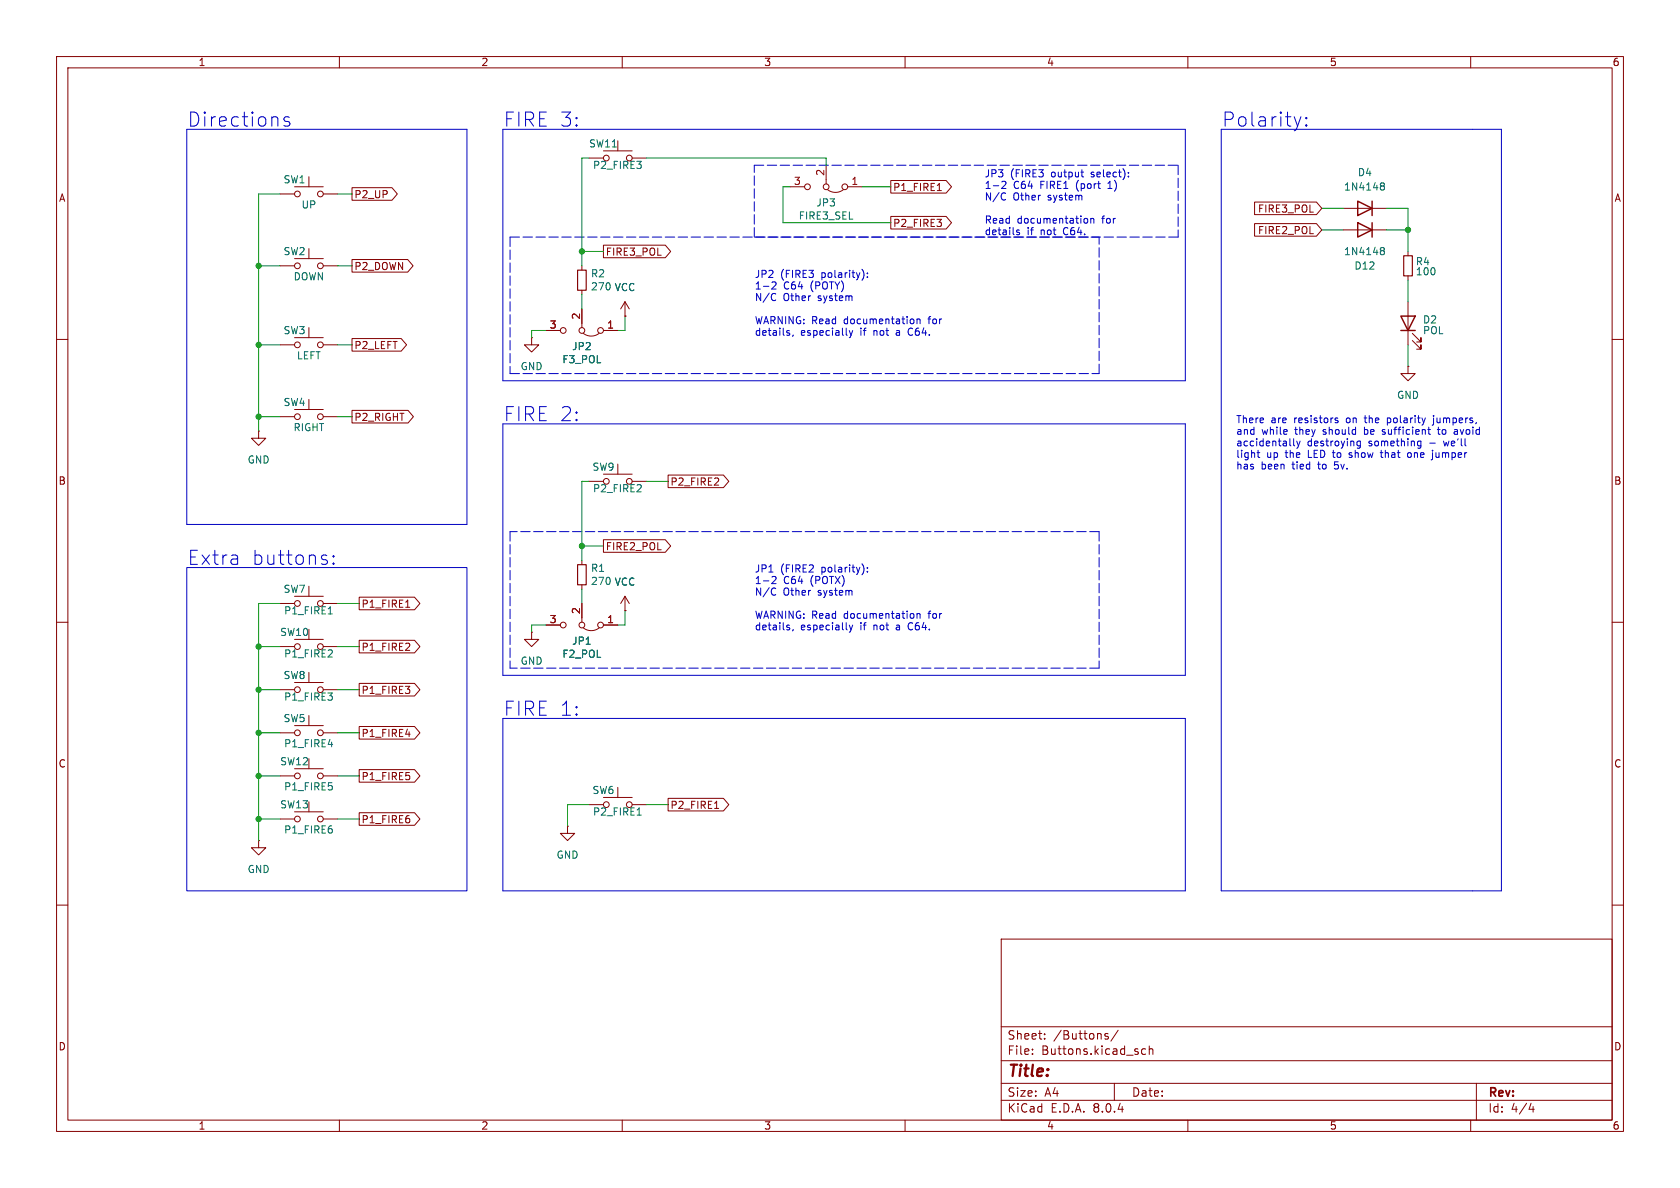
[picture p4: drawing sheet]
<svg xmlns="http://www.w3.org/2000/svg" width="297mm" height="210mm" viewBox="0 0 297 210" stroke-linecap="round" stroke-linejoin="round" font-family="sans-serif">
<g fill="none" stroke="#840000" stroke-width=".18">
<path d="M10 10h277v190h-277zM12 12h273v186h-273zM60 10v2M110 10v2M160 10v2M210 10v2M260 10v2M49.5 34.3h2.6M52.1 33h5M54.6 31.2v1.8M57.1 34.3h2.6M62.2 33.2h7.1l.9 1.1-.9 1.1h-7.1z"/>
<path d="M104.1 27.9h2.6M106.7 26.7h5.1M109.2 24.9v1.8M111.8 27.9h2.5M139.7 33h2.5M146 29.2v3.3M146.3 33.5a2.26 2.26 0 0 0 2.8 0M149.9 33h2.5M157.5 38.3h9.8l.9 1.1-.9 1.1h-9.8zM157.5 31.9h9.8l.9 1.1-.9 1.1h-9.8zM165.7 33.7h.7M221.8 35.7h10.9l1 1.1-1 1.1h-10.9z"/>
<path d="M221.8 39.5h10.9l1 1.1-1 1.2h-10.9zM237.5 36.8h7.6M10 60h2M49.5 47h2.6M52.1 45.7h5M52.1 59.7h5M54.6 43.9v1.8M54.6 57.9v1.8M57.1 47h2.6M62.2 45.9h9.9l.9 1.1-.9 1.1h-9.9zM62.2 59.8h8.7l1 1.2-1 1.1h-8.7zM94 59.7v1.3h1.2l-1.2 1.2-1.3-1.2h1.3"/>
<path d="M94 59.7h.1M96.5 58.4h2.6M102.9 47v.8M102.9 51.3v.8M102.9 54.6v3.3M103.1 58.9a2.26 2.26 0 0 0 2.8 0M106.7 43.3h10.9l1 1.2-1 1.1h-10.9zM106.7 58.4h2.5M110.5 55.9h.1M110.5 53.3v2.6M110.5 53.3l-.8 1.3M110.5 53.3l.8 1.3"/>
<path d="M237.5 40.6h7.6M248.9 44.5v.7M248.9 48.8v.7M248.9 53.3v7.7M249.7 58.9l1.5 1.6v-.8v.8h-.8M285 60h2M45.7 76.2v1.3h1.3l-1.3 1.2-1.3-1.2h1.3M45.7 76.2h.1M49.5 73.7h2.6M49.5 61h2.6M52.1 72.4h5M54.6 70.6v1.8"/>
<path d="M57.1 73.7h2.6M57.1 61h2.6M62.2 72.5h9.9l1 1.2-1 1.1h-9.9zM248.9 64.8v1.2h1.3l-1.3 1.3-1.3-1.3h1.3M248.9 64.8h.1M249.7 60.2l1.5 1.5v-.7v.7h-.8M102.9 99.1v.7M104.1 85.1h2.6M106.7 95.4h10.9l1 1.1-1 1.1h-10.9zM106.7 83.8h5.1M109.2 82v1.8M111.8 85.1h2.5"/>
<path d="M118.1 84h9.8l.9 1.1-.9 1.1h-9.8zM10 110h2M49.5 114.3h2.6M49.5 106.7h2.6M52.1 113h5M52.1 105.4h5M54.6 103.6v1.8M54.6 118.9v1.8M57.1 114.3h2.6M57.1 106.7h2.6M63.5 105.6h9.8l.9 1.1-.9 1.1h-9.8zM63.5 113.2h9.8l.9 1.1-.9 1.1h-9.8z"/>
<path d="M71.7 107.4h.7M94 111.8v1.2h1.2l-1.2 1.3-1.3-1.3h1.3M94 111.8h.1M96.5 110.5h2.6M102.9 103.4v.7M102.9 106.7v3.3M103.1 111a2.26 2.26 0 0 0 2.8 0M106.7 110.5h2.5M110.5 108h.1M110.5 105.4l-.8 1.3M110.5 105.4v2.6M110.5 105.4l.8 1.3"/>
<path d="M285 110h2M49.5 121.9h2.6M49.5 129.5h2.6M49.5 137.2h2.6M52.1 120.7h5M52.1 128.3h5M52.1 135.9h5M54.6 126.5v1.8M57.1 121.9h2.6M57.1 129.5h2.6M57.1 137.2h2.6M63.5 128.4h9.8l.9 1.1-.9 1.2h-9.8z"/>
<path d="M63.5 120.8h9.8l.9 1.1-.9 1.1h-9.8zM63.5 136h9.8l.9 1.2-.9 1.1h-9.8zM109.2 139.2v1.8M10 160h2M45.7 148.6v1.3h1.3l-1.3 1.2-1.3-1.2h1.3M45.7 148.6h.1M49.5 144.8h2.6M52.1 143.5h5M57.1 144.8h2.6M63.5 143.7h9.8l.9 1.1-.9 1.1h-9.8zM100.3 146.1v1.2h1.3l-1.3 1.3-1.2-1.3h1.2M100.3 146.1h.1"/>
<path d="M104.1 142.2h2.6M106.7 141h5.1M111.8 142.2h2.5M118.1 141.1h9.8l.9 1.1-.9 1.2h-9.8zM126.3 142.9h.8M285 160h2M177 166h108v32h-108zM60 198v2M110 198v2M160 198v2M177 194.5h108M177 191.5h108"/>
<path d="M177 187.5h108M177 181.5h108M182.5 186.3v.1M182.5 185.5v.1M184.7 183.6v.1M184.7 182.8v.1M195.9 182.8l-.4-.1-.2 .2 .1 .2 .5 .2v.3h-.6M197 191.5v3M197.7 182.1l-1.3 2M202.5 185.5l-.4-.1-.3 .3v.4l.2 .2h.5M203.2 185.5l.2-.1 .3 .1 .1 .9M203.2 184.9v1.5"/>
<path d="M210 198v2M260 198v2M261 191.5v6.5M270.7 195l-.4 1.1h.9M271 195.6v1"/>
<circle cx="52.6" cy="34.3" r=".51"/>
<circle cx="56.6" cy="34.3" r=".51"/>
<circle cx="107.2" cy="27.9" r=".51"/>
<circle cx="111.3" cy="27.9" r=".51"/>
<circle cx="142.7" cy="33" r=".51"/>
<circle cx="146.1" cy="33" r=".51"/>
<circle cx="149.4" cy="33" r=".51"/>
<circle cx="52.6" cy="47" r=".51"/>
<circle cx="56.6" cy="47" r=".51"/>
<circle cx="99.6" cy="58.4" r=".51"/>
<circle cx="102.9" cy="58.4" r=".51"/>
<circle cx="106.2" cy="58.4" r=".51"/>
<circle cx="52.6" cy="73.7" r=".51"/>
<circle cx="52.6" cy="61" r=".51"/>
<circle cx="56.6" cy="73.7" r=".51"/>
<circle cx="56.6" cy="61" r=".51"/>
<circle cx="107.2" cy="85.1" r=".51"/>
<circle cx="111.3" cy="85.1" r=".51"/>
<circle cx="52.6" cy="106.7" r=".51"/>
<circle cx="52.6" cy="114.3" r=".51"/>
<circle cx="56.6" cy="114.3" r=".51"/>
<circle cx="56.6" cy="106.7" r=".51"/>
<circle cx="99.6" cy="110.5" r=".51"/>
<circle cx="102.9" cy="110.5" r=".51"/>
<circle cx="106.2" cy="110.5" r=".51"/>
<circle cx="52.6" cy="121.9" r=".51"/>
<circle cx="52.6" cy="129.5" r=".51"/>
<circle cx="52.6" cy="137.2" r=".51"/>
<circle cx="56.6" cy="121.9" r=".51"/>
<circle cx="56.6" cy="129.5" r=".51"/>
<circle cx="56.6" cy="137.2" r=".51"/>
<circle cx="52.6" cy="144.8" r=".51"/>
<circle cx="56.6" cy="144.8" r=".51"/>
<circle cx="107.2" cy="142.2" r=".51"/>
<circle cx="111.3" cy="142.2" r=".51"/>
</g>
<path d="M102.1 47.8h1.5v3.5h-1.5zM248.2 45.2h1.5v3.6h-1.5zM102.1 99.8h1.5v3.6h-1.5z" fill="none" stroke="#840000" stroke-width=".2"/>
<path d="M244.1 32.8l.2 .1M244.1 32.4l.4-.1 .2 .2v.1l-.2 .3M244.3 32.9h.2M244.3 32.9h-.2M244.5 32.9l.2 .2v.4l-.2 .1-.4-.1M244.1 43.8h.4l.2 .1v.2l-.2 .2M244.1 44.2l.2 .1M244.3 44.3h.2M244.3 44.3l-.2 .1M244.5 44.3l.2 .2v.4l-.2 .1h-.4M58 108.5h.8M112.6 144.1h.8" fill="none" stroke="#006464" stroke-width=".18"/>
<path d="M240 35.6l2.6 1.2-2.6 1.3zM240 39.4l2.6 1.2-2.6 1.3zM242.6 35.6v2.5M242.6 39.4v2.5M247.6 55.9h2.6l-1.3 2.5zM247.6 58.4h2.6" fill="none" stroke="#840000" stroke-width=".25"/>
<g fill="none" stroke="#0000c2" stroke-width=".18">
<path d="M33 22.9h49.5v69.8h-49.5zM51.1 20.8l-.6-.2-.3 .4 .1 .3 .8 .3 .2 .2-.2 .4-.2 .1-.7-.1M88.9 22.9h120.6v44.4h-120.6zM177.1 32.2l.5-.2 .2 .4-.7 .9h.7M177.5 34.1l.3 .1M177.8 35.2l-.3 .2M191.1 30.4h.5M191.3 31.2l.3 .1M191.9 38.6l.3 .1 .1 .1-.1 .5-.3 .2M192.8 38.7l.2-.1 .3 .1 .1 .8M192.8 38.6v.9M195.9 33.3h.7"/>
<path d="M199.5 31.2v.1M199.5 30.5v.1M215.9 22.9h49.5v134.6h-49.5zM228.8 20.6l.6 1.7M229.4 22.3l-.2 .6M230 20.6l-.6 1.7M230.9 22.1l.2 .1-.2 .1M230.9 22.1l-.1 .1 .1 .1M230.9 20.8v.2M230.9 22.1v.2M230.9 20.8l.2 .1-.2 .1M230.9 20.8l-.1 .1 .1 .1"/>
<path d="M136.5 49.9l.5-.1 .2 .4-.8 .9h.8M136.9 51.9l.2 .1M137.1 53l-.2 .1M139.3 58.9h.3v.2l-.2 .2h-.2M139.3 58.4l.3 .1M140.2 59.2l-.1 .3M150.1 58.4l.3 .9M150.4 59.3l-.3 .4M150.7 58.4l-.3 .9M152.4 47.7a1.49 1.49 0 0 1 0 1.8M153.3 48.3v.1M153.3 48.9v.2"/>
<path d="M160.8 58.1l-.3 .5 .3 .6M161.3 56.4l.3 .2v.4l-.3 .2M162.1 56.4v.8M162.1 56.5l.2-.1h.3l.1 .8M180.2 40.7l-.3-.1-.2 .2 .1 .2 .4 .1v.3h-.5M88.9 74.9h120.6v44.5h-120.6zM222.4 79.6v1.1l.3 .2M228.7 77.6v1l.2 .2M229.2 78l.3 .8M229.5 78.8l-.3 .4M229.8 78l-.3 .8M236.1 74.2l.4 .2 .1 .2-.2 .1h-.4"/>
<path d="M236.1 73.9h.4M240.5 78v1l-.2 .2h-.4M240.5 78h-.4l-.2 .2 .1 .6h.5M244.2 79.6v1.1l.3 .2M244.4 76.7l.1 .1M244.5 75.9l-.1 .2 .1 .3M245.3 73.9v1.3M245.3 74.7h.1M245.4 73.9h-.1M250.7 78.8h.5M250.7 78h.5M251.2 78v1l-.2 .2h-.3"/>
<path d="M252.4 75.9h.5M252.6 76.6l.3 .2M253.3 79.6v.1M253.4 73.5v.1M253.4 73.9v1.1l-.2 .2M254.3 75.5v1.1l.3 .2M257.1 76.7h.6M257.7 76.2l-.6 .2M57.5 98.9l.4 .4-.1 .3-.3 .2M57.5 98.1l.3 .1M59 99.5l.1 .1-.1 .2M59 99.5l-.2 .1 .2 .2"/>
<path d="M59 98.2v.3M59 99.5v.3M59 98.2l.1 .1-.1 .2M59 98.2l-.2 .1 .2 .2M152.4 99.7a1.49 1.49 0 0 1 0 1.8M238.5 80.8l.1 .1M238.5 80.2l.2 .2M248.9 80.1v.6l.2 .2 .3-.1M33 100.3h49.5v57.2h-49.5zM136.5 102l.5-.1 .2 .4-.8 .9h.8M136.9 103.9l.2 .2M137.1 105.1l-.2 .1"/>
<path d="M139.3 110.9l.3 .1v.2l-.2 .1h-.2M139.3 110.5l.3 .1M140.2 111.3l-.1 .2M150.1 110.5l.3 .8M150.4 111.3l-.3 .5M150.7 110.5l-.3 .8M153.3 101v.1M153.3 100.3v.2M160.8 110.1l-.3 .5 .3 .7M161.3 108.5l.3 .2v.4l-.3 .2M162.1 108.5v.8M162.1 108.6l.2-.1h.3l.1 .8"/>
<path d="M88.9 127h120.6v30.5h-120.6z"/>
</g>
<path d="M133.3 29.2h75M208.3 29.2v12.7M90.2 41.9h104.1M90.2 41.9v24.1M133.3 41.9v-12.7M208.3 41.9h-75M90.2 66h104.1M194.3 66v-24.1M90.2 94v24.1M194.3 94v24.1M194.3 94h-104.1M194.3 118.1h-104.1" fill="none" stroke="#0000c2" stroke-width=".18" stroke-dasharray="1.7 .6"/>
<g fill="none" stroke="#009600" stroke-width=".18">
<path d="M49.5 34.3h-3.8v41.9M59.7 34.3h2.5M104.1 27.9h-1.2v19.1M114.3 27.9h31.7v1.3M139.7 33h-1.3v6.4h19.1M152.4 33h5.1M233.7 36.8h3.8M245.1 36.8h3.8v7.7M45.7 47h3.8M59.7 47h2.5M96.5 58.4h-2.5v1.3M102.9 52.1v2.5"/>
<path d="M102.9 44.5h3.8M110.5 55.9v2.5h-1.3M233.7 40.6h3.8M245.1 40.6h3.8M248.9 49.5v3.8M45.7 73.7h3.8M45.7 61h3.8M59.7 73.7h2.5M59.7 61h2.5M248.9 61v3.8M102.9 96.5h3.8M104.1 85.1h-1.2v14"/>
<path d="M114.3 85.1h3.8M45.7 114.3h3.8M49.5 106.7h-3.8v41.9M59.7 114.3h3.8M59.7 106.7h3.8M96.5 110.5h-2.5v1.3M102.9 104.1v2.6M110.5 108v2.5h-1.3M45.7 137.2h3.8M45.7 129.5h3.8M45.7 121.9h3.8M59.7 137.2h3.8"/>
<path d="M59.7 129.5h3.8M59.7 121.9h3.8M45.7 144.8h3.8M59.7 144.8h3.8M104.1 142.2h-3.8v3.9M114.3 142.2h3.8"/>
</g>
<g fill="#009600" stroke="#009600" stroke-width=".18">
<circle cx="45.7" cy="61" r=".46"/>
<circle cx="45.7" cy="73.7" r=".46"/>
<circle cx="45.7" cy="114.3" r=".46"/>
<circle cx="45.7" cy="121.9" r=".46"/>
<circle cx="102.9" cy="96.5" r=".46"/>
<circle cx="45.7" cy="47" r=".46"/>
<circle cx="102.9" cy="44.5" r=".46"/>
<circle cx="248.9" cy="40.6" r=".46"/>
<circle cx="45.7" cy="144.8" r=".46"/>
<circle cx="45.7" cy="129.5" r=".46"/>
<circle cx="45.7" cy="137.2" r=".46"/>
</g>
<g font-size="3.5" fill="#0000c2">
<text x="33" y="22.6">Directions</text>
<text x="88.9" y="22.6">FIRE 3:</text>
<text x="215.9" y="22.6">Polarity:</text>
<text x="88.9" y="74.7">FIRE 2:</text>
<text x="33" y="100.1">Extra</text>
<text x="44.4" y="100.1">buttons:</text>
<text x="88.9" y="126.8">FIRE 1:</text>
</g>
<text font-size="2.8" fill="#840000" x="178" y="190.9">Title:</text>
<g font-size="2.1" fill="#840000">
<text x="178" y="184">Sheet:</text>
<text x="186.2" y="184">/Buttons/</text>
<text x="178" y="186.7">File:</text>
<text x="184.1" y="186.7">Buttons.kicad_sch</text>
<text x="178" y="196.9">KiCad</text>
<text x="178" y="194.1">Size:</text>
<text x="184.7" y="194.1">A4</text>
<text x="185.7" y="196.9">E.D.A.</text>
<text x="193.3" y="196.9">8.0.4</text>
<text x="200" y="194.1">Date:</text>
<text x="263" y="194.3">Rev:</text>
<text x="263" y="196.9">Id:</text>
<text x="267.1" y="196.9">4/4</text>
</g>
<g font-size="1.8" fill="#840000">
<text x="35" y="11.9">1</text>
<text x="85" y="11.9">2</text>
<text x="135" y="11.9">3</text>
<text x="185" y="11.9">4</text>
<text x="235" y="11.9">5</text>
<text x="285" y="11.9">6</text>
<text x="10.3" y="35.9">A</text>
<text x="62.5" y="35.2">P2_UP</text>
<text x="157.8" y="34">P1_FIRE1</text>
<text x="285.3" y="35.9">A</text>
<text x="157.8" y="40.3">P2_FIRE3</text>
<text x="222.3" y="37.8">FIRE3_POL</text>
<text x="222.3" y="41.6">FIRE2_POL</text>
<text x="62.5" y="47.9">P2_DOWN</text>
<text x="107" y="45.4">FIRE3_POL</text>
<text x="62.5" y="61.9">P2_LEFT</text>
<text x="62.5" y="74.6">P2_RIGHT</text>
<text x="10.3" y="85.9">B</text>
<text x="118.4" y="86">P2_FIRE2</text>
<text x="285.3" y="85.9">B</text>
<text x="107" y="97.5">FIRE2_POL</text>
<text x="63.8" y="107.6">P1_FIRE1</text>
<text x="63.8" y="115.3">P1_FIRE2</text>
<text x="63.8" y="122.9">P1_FIRE3</text>
<text x="63.8" y="130.5">P1_FIRE4</text>
<text x="10.3" y="135.9">C</text>
<text x="285.3" y="135.9">C</text>
<text x="63.8" y="138.1">P1_FIRE5</text>
<text x="118.4" y="143.2">P2_FIRE1</text>
<text x="63.8" y="145.7">P1_FIRE6</text>
<text x="10.3" y="185.9">D</text>
<text x="285.3" y="185.9">D</text>
<text x="35" y="199.9">1</text>
<text x="85" y="199.9">2</text>
<text x="135" y="199.9">3</text>
<text x="185" y="199.9">4</text>
<text x="235" y="199.9">5</text>
<text x="285" y="199.9">6</text>
</g>
<g font-size="1.8" fill="#006464">
<text x="104" y="26.3">SW11</text>
<text x="50" y="32.6">SW1</text>
<text x="104.7" y="30.1">P2_FIRE3</text>
<text x="237.5" y="33.9">1N4148</text>
<text x="240" y="31.3">D4</text>
<text x="53.2" y="37.1">UP</text>
<text x="141.1" y="39">FIRE3_SEL</text>
<text x="144.2" y="36.7">JP3</text>
<text x="50" y="45.3">SW2</text>
<text x="237.5" y="45.3">1N4148</text>
<text x="239.4" y="47.9">D12</text>
<text x="250.2" y="47.1">R4</text>
<text x="51.8" y="49.8">DOWN</text>
<text x="104.4" y="49.2">R2</text>
<text x="104.4" y="51.5">270</text>
<text x="108.6" y="51.7">VCC</text>
<text x="250.2" y="48.9">100</text>
<text x="50" y="59.3">SW3</text>
<text x="251.5" y="57.4">D2</text>
<text x="251.5" y="59.3">POL</text>
<text x="52.4" y="63.7">LEFT</text>
<text x="91.9" y="65.6">GND</text>
<text x="99.3" y="64.4">F3_POL</text>
<text x="101" y="62.1">JP2</text>
<text x="50" y="72">SW4</text>
<text x="246.9" y="70.7">GND</text>
<text x="51.8" y="76.4">RIGHT</text>
<text x="43.7" y="82.1">GND</text>
<text x="104.6" y="83.4">SW9</text>
<text x="104.7" y="87.2">P2_FIRE2</text>
<text x="104.4" y="101.3">R1</text>
<text x="50" y="105">SW7</text>
<text x="104.4" y="103.6">270</text>
<text x="108.6" y="103.7">VCC</text>
<text x="49.4" y="112.6">SW10</text>
<text x="50.1" y="108.8">P1_FIRE1</text>
<text x="50.1" y="116.4">P1_FIRE2</text>
<text x="91.9" y="117.7">GND</text>
<text x="99.3" y="116.5">F2_POL</text>
<text x="101" y="114.2">JP1</text>
<text x="50" y="120.2">SW8</text>
<text x="50.1" y="124.1">P1_FIRE3</text>
<text x="50" y="127.9">SW5</text>
<text x="49.4" y="135.5">SW12</text>
<text x="50.1" y="132.3">P1_FIRE4</text>
<text x="49.4" y="143.1">SW13</text>
<text x="50.1" y="139.9">P1_FIRE5</text>
<text x="104.6" y="140.6">SW6</text>
<text x="50.1" y="147.5">P1_FIRE6</text>
<text x="104.7" y="144.4">P2_FIRE1</text>
<text x="43.7" y="154.5">GND</text>
<text x="98.3" y="152">GND</text>
</g>
<g font-size="1.8" fill="#a90000">
<text x="140.3" y="32.8">3</text>
<text x="145.8" y="31.2" transform="rotate(-90 145.8 31.2)">2</text>
<text x="150.4" y="32.8">1</text>
<text x="97.1" y="58.2">3</text>
<text x="102.6" y="56.6" transform="rotate(-90 102.6 56.6)">2</text>
<text x="107.2" y="58.2">1</text>
<text x="97.1" y="110.2">3</text>
<text x="102.6" y="108.7" transform="rotate(-90 102.6 108.7)">2</text>
<text x="107.2" y="110.2">1</text>
</g>
<g font-size="1.8" fill="#0000c2">
<text x="174" y="31.4">JP3</text>
<text x="174" y="33.5">1-2</text>
<text x="174" y="35.5">N/C</text>
<text x="178.6" y="31.4">(FIRE3</text>
<text x="179.1" y="35.5">Other</text>
<text x="179.2" y="33.5">C64</text>
<text x="184" y="33.5">FIRE1</text>
<text x="185.3" y="35.5">system</text>
<text x="185.9" y="31.4">output</text>
<text x="190.5" y="33.5">(port</text>
<text x="193.2" y="31.4">select):</text>
<text x="196.3" y="33.5">1)</text>
<text x="174" y="39.6">Read</text>
<text x="174" y="41.7">details</text>
<text x="179.8" y="39.6">documentation</text>
<text x="181.6" y="41.7">if</text>
<text x="184.1" y="41.7">not</text>
<text x="188.3" y="41.7">C64.</text>
<text x="195" y="39.6">for</text>
<text x="133.3" y="49.2">JP2</text>
<text x="133.3" y="51.3">1-2</text>
<text x="133.3" y="53.3">N/C</text>
<text x="138" y="49.2">(FIRE3</text>
<text x="138.5" y="53.3">Other</text>
<text x="138.5" y="51.3">C64</text>
<text x="143.4" y="51.3">(POTY)</text>
<text x="144.7" y="53.3">system</text>
<text x="145.3" y="49.2">polarity):</text>
<text x="133.3" y="57.4">WARNING: Read</text>
<text x="133.3" y="59.4">details,</text>
<text x="141.5" y="59.4">especially</text>
<text x="149.3" y="57.4">documentation</text>
<text x="152.2" y="59.4">if</text>
<text x="154.7" y="59.4">not</text>
<text x="158.9" y="59.4">a</text>
<text x="161.2" y="59.4">C64.</text>
<text x="164.4" y="57.4">for</text>
<text x="218.4" y="75.1">There</text>
<text x="218.4" y="77.2">and</text>
<text x="223.1" y="77.2">while</text>
<text x="224.7" y="75.1">are</text>
<text x="228.9" y="75.1">resistors</text>
<text x="229.1" y="77.2">they</text>
<text x="234.2" y="77.2">should</text>
<text x="238.3" y="75.1">on</text>
<text x="241.6" y="77.2">be</text>
<text x="241.7" y="75.1">the</text>
<text x="245" y="77.2">sufficient</text>
<text x="245.9" y="75.1">polarity</text>
<text x="254.3" y="75.1">jumpers,</text>
<text x="255.1" y="77.2">to</text>
<text x="258.1" y="77.2">avoid</text>
<text x="218.4" y="79.2">accidentally</text>
<text x="218.4" y="81.3">light</text>
<text x="218.4" y="83.3">has</text>
<text x="222.9" y="83.3">been</text>
<text x="223.9" y="81.3">up</text>
<text x="227.4" y="81.3">the</text>
<text x="228.6" y="83.3">tied</text>
<text x="231.1" y="79.2">destroying</text>
<text x="231.5" y="81.3">LED to</text>
<text x="233.3" y="83.3">to</text>
<text x="236.4" y="83.3">5v.</text>
<text x="239.2" y="81.3">show</text>
<text x="242.1" y="79.2">something</text>
<text x="245" y="81.3">that</text>
<text x="249.9" y="81.3">one</text>
<text x="253" y="79.2">-</text>
<text x="254.5" y="81.3">jumper</text>
<text x="255.7" y="79.2">we'll</text>
<text x="133.3" y="101.3">JP1</text>
<text x="138" y="101.3">(FIRE2</text>
<text x="145.3" y="101.3">polarity):</text>
<text x="133.3" y="103.3">1-2</text>
<text x="133.3" y="105.4">N/C</text>
<text x="138.5" y="105.4">Other</text>
<text x="138.5" y="103.3">C64</text>
<text x="143.4" y="103.3">(POTX)</text>
<text x="144.7" y="105.4">system</text>
<text x="133.3" y="109.5">WARNING: Read</text>
<text x="133.3" y="111.5">details,</text>
<text x="141.5" y="111.5">especially</text>
<text x="149.3" y="109.5">documentation</text>
<text x="152.2" y="111.5">if</text>
<text x="154.7" y="111.5">not</text>
<text x="158.9" y="111.5">a</text>
<text x="161.2" y="111.5">C64.</text>
<text x="164.4" y="109.5">for</text>
</g>
</svg>
